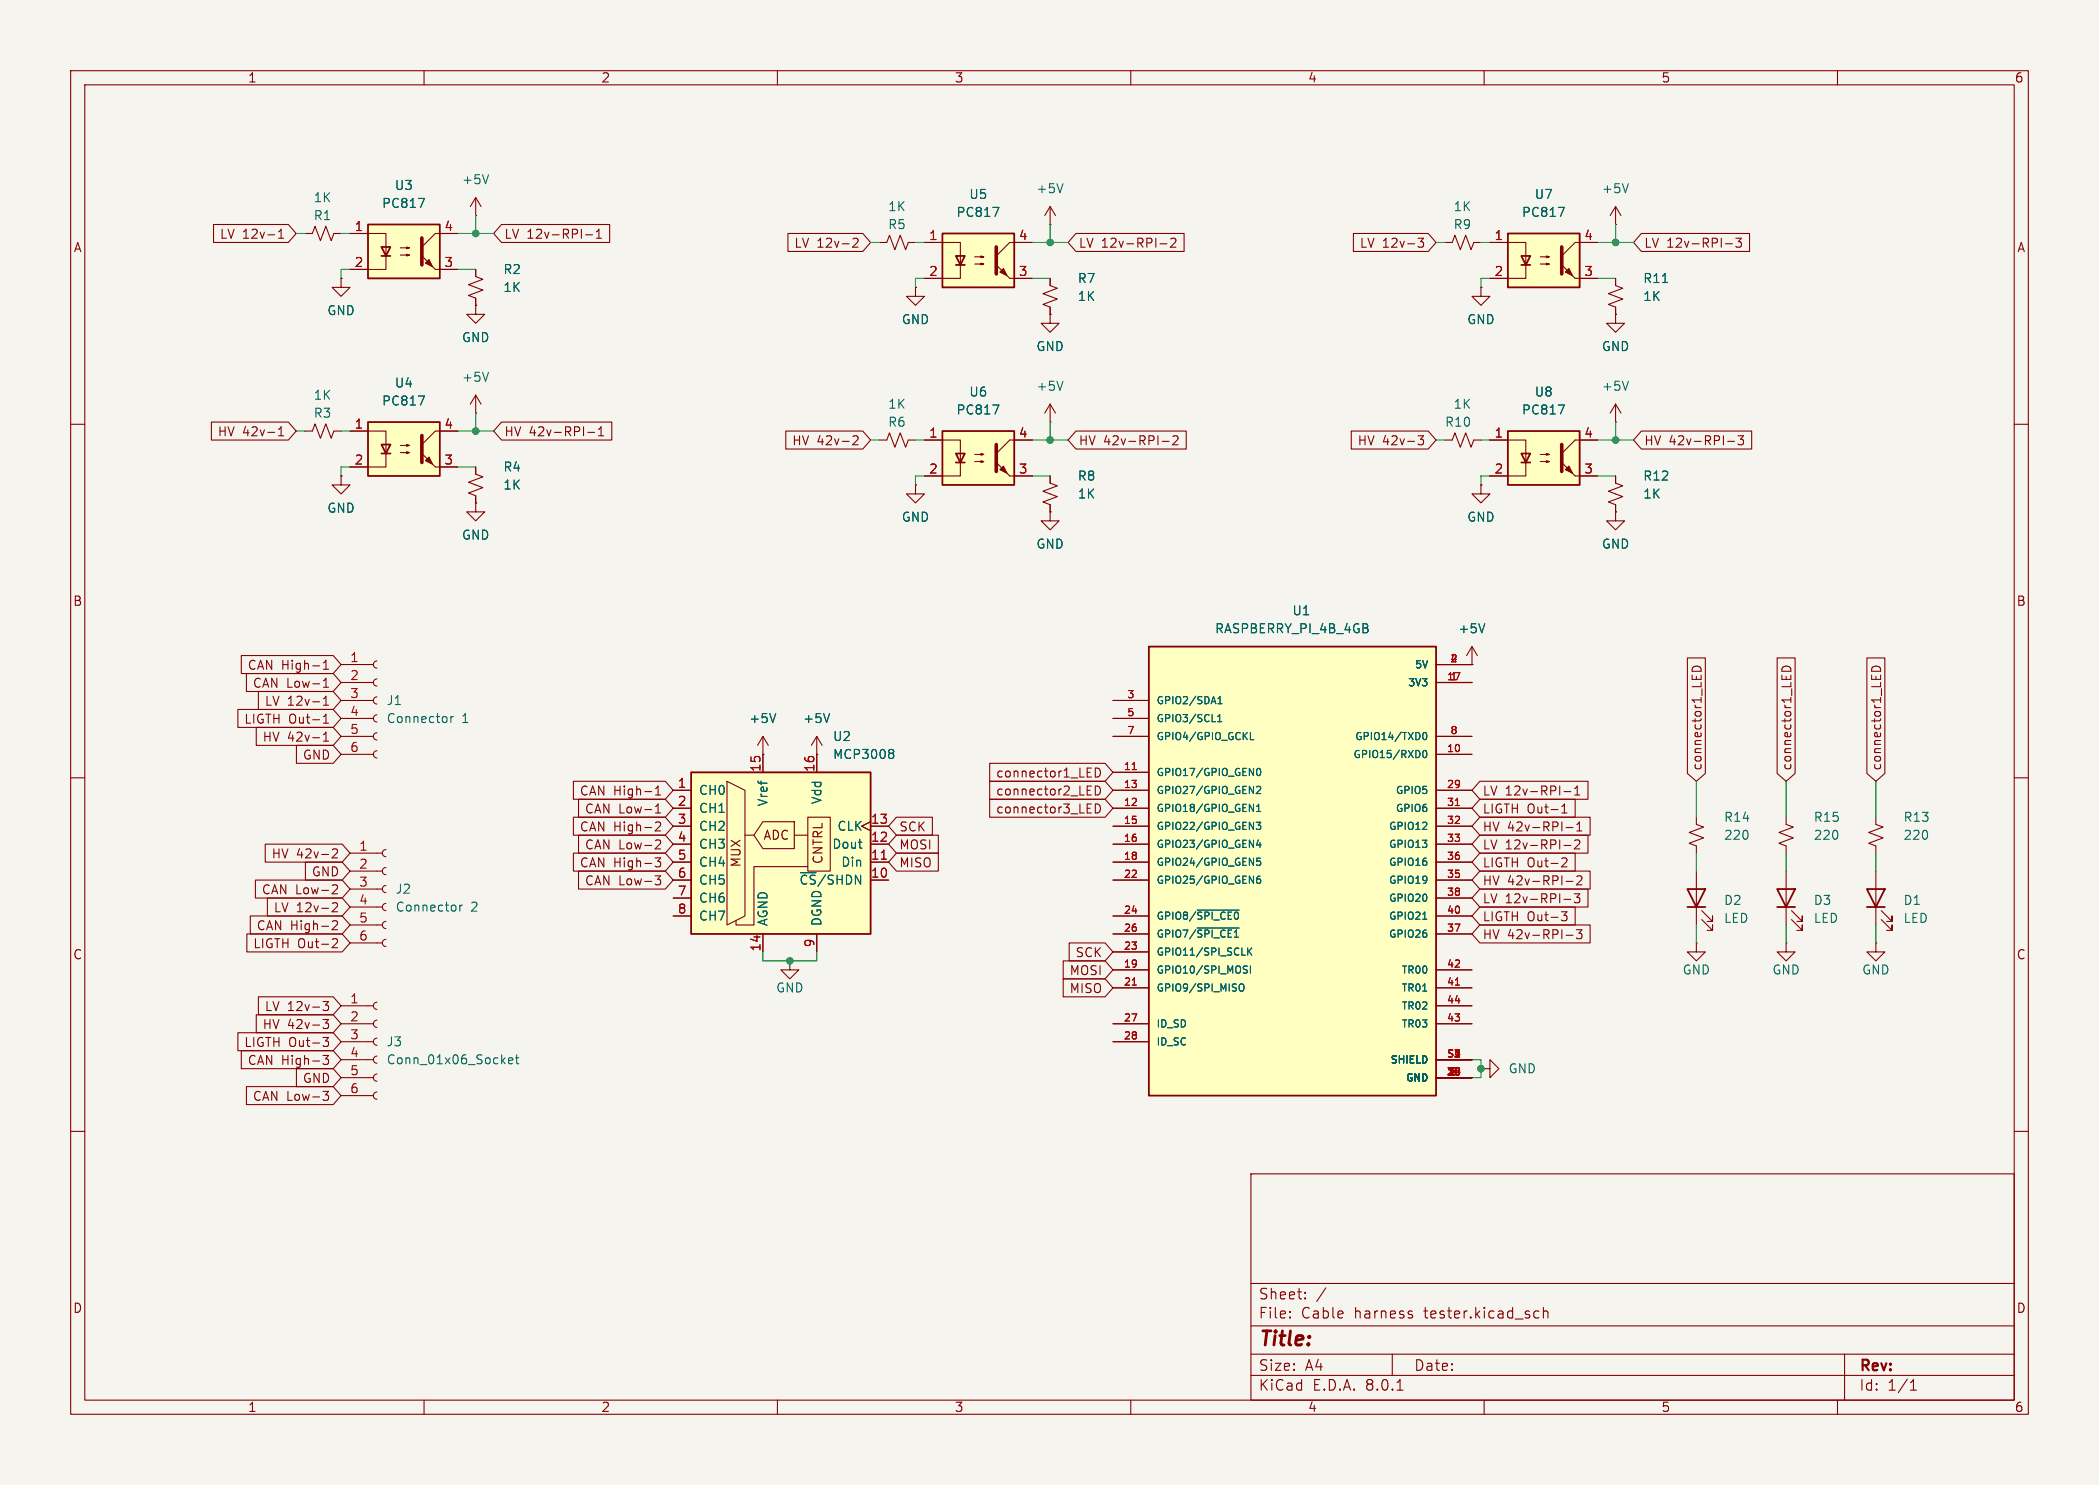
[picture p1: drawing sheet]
<svg xmlns="http://www.w3.org/2000/svg" width="297mm" height="210mm" viewBox="0 0 297 210" stroke-linecap="round" stroke-linejoin="round" font-family="sans-serif">
<path d="M0 0h297v210h-297z" fill="#f5f4ef" stroke="#f5f4ef" stroke-width=".14"/>
<g fill="none" stroke="#840000" stroke-width=".15">
<path d="M10 10h277v190h-277zM12 12h273v186h-273zM60 10v2M110 10v2M160 10v2M210 10v2M260 10v2M148.6 31.8h.1M148.6 29.2l-.8 1.3M148.6 29.2v2.6M148.6 29.2l.8 1.3M10 60h2"/>
<path d="M285 60h2M148.6 72.4v1.3h1.3l-1.3 1.2-1.3-1.2h1.3M148.6 72.4h.1M10 110h2M265.4 115.6v1l1 .4-2 .7 2 .8-2 .8 1 .3v1.1M285 110h2M10 160h2M285 160h2M177 166h108v32h-108zM60 198v2M110 198v2M160 198v2"/>
<path d="M177 194.5h108M177 191.5h108M177 187.5h108M177 181.5h108M182.5 186.3h.1l-.1 .1M182.5 186.3v.1M182.5 185.5v.1M182.5 185.5h.1l-.1 .1M184.7 183.6v.1M184.7 183.6h-.1l.1 .1M184.7 182.8v.1M184.7 182.8h-.1l.1 .1"/>
<path d="M187.6 182.1l-1.3 2M197 191.5v3M197.7 196.6h.8M199.7 185.9l.2 .2-.1 .2-.1 .1M199.7 185.4l.1 .1M210 198v2M217.3 185.4l.4 .1M217.7 186.3l-.4 .1M218.4 185.5a.37 .37 0 0 1 .6 .1v.8M218.4 184.9v1.5M260 198v2M261 191.5v6.5"/>
<path d="M270.3 196.6h.9M270.3 195.5l.4-.4v1.5"/>
</g>
<path d="M150.4 26l-.4 1.2" fill="none" stroke="#006464" stroke-width=".15"/>
<path d="M162.6 91.4h40.6v63.5h-40.6z" fill="#ffffc2"/>
<path d="M162.6 91.4h40.6v63.5h-40.6z" fill="none" stroke="#840000" stroke-width=".25"/>
<g fill="none" stroke="#840000" stroke-width=".15">
<path d="M43.2 33h1l.4-1 .7 2 .8-2 .8 2 .3-1h1.1M48.3 39.4v1.2h1.2l-1.2 1.3-1.3-1.3h1.3M48.3 39.4h.1M67.3 38.1v1l1 .4-2 .8 2 .7-2 .8 1 .4v1M157.5 99.1h5.1M203.2 96.5h5.1M203.2 94h5.1M208.3 94h.1M208.3 91.4l-.8 1.3M208.3 91.4v2.6M208.3 91.4l.7 1.3M157.5 109.2h5.1"/>
<path d="M157.5 114.3h5.1M157.5 111.8h5.1M157.5 116.8h5.1M157.5 119.4h5.1M157.5 101.6h5.1M157.5 104.1h5.1M203.2 106.7h5.1M203.2 114.3h5.1M203.2 111.8h5.1M203.2 116.8h5.1M203.2 119.4h5.1M203.2 104.1h5.1"/>
<path d="M240 115.6v1l1 .4-2 .7 2 .8-2 .8 1 .3v1.1M252.7 115.6v1l1 .4-2 .7 2 .8-2 .8 1 .3v1.1M49.5 133.4h4.6M49.5 130.8h4.6M49.5 128.3h4.6M49.5 125.7h4.6M49.5 123.2h4.6M49.5 120.7h4.6M54.6 132.8a.51 .51 0 0 0-.5 .6 .51 .51 0 0 0 .5 .5M54.6 130.3a.51 .51 0 0 0-.5 .5 .51 .51 0 0 0 .5 .5M54.6 127.8a.51 .51 0 0 0-.5 .5 .51 .51 0 0 0 .5 .5M54.6 125.2a.51 .51 0 0 0-.5 .5 .51 .51 0 0 0 .5 .5"/>
<path d="M54.6 122.7a.51 .51 0 0 0-.5 .5 .51 .51 0 0 0 .5 .5M54.6 120.1a.51 .51 0 0 0-.5 .6 .51 .51 0 0 0 .5 .5M157.5 121.9h5.1M157.5 137.2h5.1M157.5 139.7h5.1M157.5 124.5h5.1M157.5 134.6h5.1M157.5 129.5h5.1M157.5 132.1h5.1M203.2 121.9h5.1M203.2 137.2h5.1M203.2 139.7h5.1"/>
<path d="M203.2 124.5h5.1M203.2 129.5h5.1M203.2 132.1h5.1M203.2 127h5.1M48.3 152.4h4.5M48.3 144.8h4.5M48.3 147.3h4.5M48.3 142.2h4.5M48.3 149.9h4.5M48.3 154.9h4.5M53.3 154.4a.51 .51 0 0 0-.5 .5 .51 .51 0 0 0 .5 .5M53.3 151.9a.51 .51 0 0 0-.5 .5 .51 .51 0 0 0 .5 .5"/>
<path d="M53.3 149.4a.51 .51 0 0 0-.5 .5 .51 .51 0 0 0 .5 .5M53.3 146.8a.51 .51 0 0 0-.5 .5 .51 .51 0 0 0 .5 .5M53.3 144.3a.51 .51 0 0 0-.5 .5 .51 .51 0 0 0 .5 .5M53.3 141.7a.51 .51 0 0 0-.5 .5 .51 .51 0 0 0 .5 .5M157.5 144.8h5.1M157.5 147.3h5.1M203.2 152.4h5.1M203.2 144.8h5.1M203.2 142.2h5.1M203.2 149.9h5.1"/>
</g>
<g fill="none" stroke="#006464" stroke-width=".15">
<path d="M172.3 99.5h.6M172.3 98.8l.3-.3v1M210.1 88.2l-.4 1.3M172.3 102.1h.6M172.3 101.3l.3-.3v1.1M176.9 104.6h.5M177.8 116.3h.6l-.4 .4 .3 .1v.4l-.1 .1-.4-.1M177.8 111.3l.4-.1 .2 .3-.6 .7h.6M177.8 114.8h.6M177.8 114l.3-.3v1.1M177.9 108.8l.1-.1a.54 .54 0 0 1 .4 .5 .54 .54 0 0 1-.4 .5l-.1-.1-.1-.3zM178 118.8l-.2 .7h.6"/>
<path d="M178.3 119.2v.6M201.5 106.2l.1-.1a.54 .54 0 0 1 .3 .5 .54 .54 0 0 1-.3 .5 .68 .68 0 0 1-.1-.9zM201.5 103.6h.1a.54 .54 0 0 1 .3 .5 .54 .54 0 0 1-.3 .5 .68 .68 0 0 1-.1-1zM65.1 128v.8M65.4 128l-.2 .1-.1 .1M169.4 128.7h5.9M169.4 131.2h5.9M175.4 139.3l.2-.2a.34 .34 0 0 1 .4 .4v.3a.34 .34 0 0 1-.2 .4 .34 .34 0 0 1-.4-.2M176.1 137.1l.3 .1 .1 .2-.2 .2h-.2M176.1 136.6l.4 .1M176.5 134.1v1M176.7 134.5l.4 .6"/>
<path d="M176.9 136.6v1M177.1 134.1l-.6 .5M178.3 123.9l-.3 .1a.68 .68 0 0 0 0 .9l.3-.1 .1-.3-.2-.2h-.3l-.1 .2M178.3 121.4h-.4l-.1 .4h.1h.4l.1 .1-.1 .4-.1 .1-.4-.1M201.3 130h.6M72 150l.6-.1-.1-.2-.4-.1-.1 .2v.6h.5M72.9 149.6h.5M73.1 149.2v1.1l.1 .1h.2M201.3 140.2h.6"/>
</g>
<path d="M160.2 108.8h.6M205.9 113.9h.6M160.2 139.3h.6M205.9 139.3h.6" fill="none" stroke="#a90000" stroke-width=".15"/>
<path d="M97.8 109.2h25.4v22.9h-25.4z" fill="#ffffc2"/>
<g fill="none" stroke="#840000" stroke-width=".15">
<path d="M67.3 30.5h.1M67.3 27.9l-.8 1.3M67.3 27.9v2.6M67.3 27.9l.8 1.3M209.5 68.6v1.3h1.3l-1.3 1.2-1.2-1.2h1.2M209.5 68.6h.1M228.6 67.3v1l1 .4-2 .8 2 .7-2 .8 1 .4v1M228.6 72.4v1.3h1.3l-1.3 1.2-1.3-1.2h1.3M228.6 72.4h.1M48.3 99.1h4.5M48.3 96.5h4.5M48.3 94h4.5"/>
<path d="M53.3 98.6a.51 .51 0 0 0-.5 .5 .51 .51 0 0 0 .5 .5M53.3 96a.51 .51 0 0 0-.5 .5 .51 .51 0 0 0 .5 .5M53.3 93.5a.51 .51 0 0 0-.5 .5 .51 .51 0 0 0 .5 .5M48.3 106.7h4.5M48.3 104.1h4.5M48.3 101.6h4.5M53.3 106.2a.51 .51 0 0 0-.5 .5 .51 .51 0 0 0 .5 .5M53.3 103.6a.51 .51 0 0 0-.5 .5 .51 .51 0 0 0 .5 .5M53.3 101.1a.51 .51 0 0 0-.5 .5 .51 .51 0 0 0 .5 .5M95.2 111.8h2.6M95.2 119.4h2.6M95.2 116.8h2.6"/>
<path d="M95.2 114.3h2.6M102.9 110.5l2.5 1.3v17.7l-2.5 1.3zM105.4 118.1h1.3M107.9 116.2h4.5v3.8h-4.5l-1.2-1.9zM107.9 106.7h.1M107.9 104.1v5.1M107.9 104.1l-.7 1.3M107.9 104.1l.8 1.3M112.4 118.1h1.9M114.3 115.6h3.2v7.6h-3.2zM115.6 106.7v2.5M123.2 116.2l-1.3 .6 1.3 .7"/>
<path d="M123.2 119.4h2.5M123.2 116.8h2.5M95.2 124.5h2.6M95.2 121.9h2.6M95.2 127h2.6M95.2 129.5h2.6M107.9 132.1v2.5M111.8 135.9v1.3h1.2l-1.2 1.2-1.3-1.2h1.3M111.8 135.9h.1M114.3 122.6h-7.6v8.2h-2.6v-.6M115.6 132.1v2.5M123.2 124.5h2.5"/>
<path d="M123.2 121.9h2.5"/>
</g>
<path d="M97.8 109.2h25.4v22.9h-25.4z" fill="none" stroke="#840000" stroke-width=".25"/>
<path d="M124.7 121.5h.7" fill="none" stroke="#a90000" stroke-width=".15"/>
<path d="M69.1 24.7l-.4 1.3M63.8 101.3v.9M64.2 101.3l-.3 .1-.1 .2M109.8 100.9l-.5 1.3M126 106h.2l.3 .2-.3 .3M126 106.5h.2M126.2 106.5l.3 .3v.2l-.2 .2-.3 .1" fill="none" stroke="#006464" stroke-width=".15"/>
<path d="M213.4 61h10.1v7.6h-10.1z" fill="#ffffc2"/>
<path d="M213.4 61h10.1v7.6h-10.1zM215.3 64.1h1.2l-.6 1.3zM215.3 65.4h1.2M264.2 125.7h2.5l-1.3 2.6zM264.2 128.3h2.5" fill="none" stroke="#840000" stroke-width=".25"/>
<path d="M210.8 62.2h5.1v5.1h-5.1M217.9 65.3h1.3l-.4 .1v-.2l.4 .1M217.9 64.3h1.3l-.4 .1v-.3l.4 .2M222.9 67.3h3.2M226.1 62.2h-3.2l-1.9 1.9M265.4 123.2v7.6M266.2 130l1.5 1.6v-.8v.8h-.7M266.2 128.8l1.5 1.5v-.8v.8h-.7" fill="none" stroke="#840000" stroke-width=".15"/>
<g fill="#840000" stroke="#840000" stroke-width=".15">
<path d="M221 65.4l1.9 1.9z"/>
<path d="M221.5 66.4l.5-.5 .5 1z"/>
</g>
<path d="M221 62.9v3.8" fill="none" stroke="#840000" stroke-width=".51"/>
<path d="M220.5 57.3h.8l-.5 1.2" fill="none" stroke="#006464" stroke-width=".15"/>
<path d="M213.4 33h10.1v7.6h-10.1z" fill="#ffffc2"/>
<path d="M213.4 33h10.1v7.6h-10.1zM215.3 36.2h1.2l-.6 1.3zM215.3 37.5h1.2M238.8 125.7h2.5l-1.3 2.6zM238.8 128.3h2.5M251.5 125.7h2.5l-1.3 2.6zM251.5 128.3h2.5" fill="none" stroke="#840000" stroke-width=".25"/>
<g fill="none" stroke="#840000" stroke-width=".15">
<path d="M210.8 34.3h5.1v5.1h-5.1M217.9 37.3h1.3l-.4 .2v-.3l.4 .1M217.9 36.3h1.3l-.4 .1v-.2l.4 .1M222.9 39.4h3.2M226.1 34.3h-3.2l-1.9 1.9M240 123.2v7.6M240.8 130l1.5 1.6v-.8v.8h-.7M240.8 128.8l1.5 1.5v-.8v.8h-.7M252.7 123.2v7.6M253.5 130l1.5 1.6v-.8v.8h-.7M253.5 128.8l1.5 1.5v-.8v.8h-.7M265.4 133.4v1.2h1.3l-1.3 1.3-1.2-1.3h1.2"/>
<path d="M265.4 133.4h.1"/>
</g>
<g fill="#840000" stroke="#840000" stroke-width=".15">
<path d="M221 37.5l1.9 1.9z"/>
<path d="M221.5 38.5l.5-.5 .5 1z"/>
</g>
<path d="M221 34.9v3.8" fill="none" stroke="#840000" stroke-width=".51"/>
<path d="M220.5 29.3h.8l-.5 1.3" fill="none" stroke="#006464" stroke-width=".15"/>
<path d="M52.1 31.8h10.1v7.6h-10.1z" fill="#ffffc2"/>
<path d="M52.1 31.8h10.1v7.6h-10.1zM54 34.9h1.2l-.6 1.3zM54 36.2h1.2" fill="none" stroke="#840000" stroke-width=".25"/>
<g fill="none" stroke="#840000" stroke-width=".15">
<path d="M49.5 33h5.1v5.1h-5.1M56.6 36.1h1.3l-.4 .1v-.3l.4 .2M56.6 35.1h1.3l-.4 .1v-.3l.4 .2M61.6 38.1h3.2M64.8 33h-3.2l-1.9 1.9M124.5 34.3h1l.4-1 .7 2 .8-2 .7 2 .4-1h1M204.5 34.3h1l.4-1 .7 2 .8-2 .8 2 .3-1h1M228.6 39.4v1l1 .4-2 .7 2 .8-2 .8 1 .3v1.1M228.6 31.8h.1M228.6 29.2v2.6M228.6 29.2l-.8 1.3M228.6 29.2l.8 1.3"/>
<path d="M209.5 40.6v1.3h1.3l-1.3 1.3-1.2-1.3h1.2M209.5 40.6h.1M228.6 44.5v1.2h1.3l-1.3 1.3-1.3-1.3h1.3M228.6 44.5h.1M228.6 59.7h.1M228.6 57.2l-.8 1.2M228.6 57.2v2.5M228.6 57.2l.8 1.2M129.5 68.6v1.3h1.3l-1.3 1.2-1.2-1.2h1.2M129.5 68.6h.1M204.5 62.2h1l.4-1 .7 2 .8-2 .8 2 .3-1h1M240 133.4v1.2h1.3l-1.3 1.3-1.2-1.3h1.2"/>
<path d="M240 133.4h.1M252.7 133.4v1.2h1.3l-1.3 1.3-1.2-1.3h1.2M252.7 133.4h.1"/>
</g>
<g fill="#840000" stroke="#840000" stroke-width=".15">
<path d="M59.7 36.2l1.9 1.9z"/>
<path d="M60.2 37.2l.5-.5 .5 1z"/>
</g>
<path d="M59.7 33.7v3.8" fill="none" stroke="#840000" stroke-width=".51"/>
<path d="M59.2 28.1h.9l-.6 1.2M230.4 26l-.4 1.2M235.2 39.9h.8M230.4 53.9l-.4 1.3" fill="none" stroke="#006464" stroke-width=".15"/>
<path d="M133.3 33h10.2v7.6h-10.2z" fill="#ffffc2"/>
<path d="M133.3 33h10.2v7.6h-10.2zM135.3 36.2h1.2l-.6 1.3zM135.3 37.5h1.2" fill="none" stroke="#840000" stroke-width=".25"/>
<g fill="none" stroke="#840000" stroke-width=".15">
<path d="M130.8 34.3h5.1v5.1h-5.1M137.9 37.3h1.3l-.4 .2v-.3l.4 .1M137.9 36.3h1.3l-.4 .1v-.2l.4 .1M142.9 39.4h3.1M146 34.3h-3.1l-1.9 1.9M148.6 39.4v1l1 .4-2 .7 2 .8-2 .8 1 .3v1.1M129.5 40.6v1.3h1.3l-1.3 1.3-1.2-1.3h1.2M129.5 40.6h.1M148.6 59.7h.1M148.6 44.5v1.2h1.3l-1.3 1.3-1.3-1.3h1.3M148.6 44.5h.1M148.6 57.2l-.8 1.2"/>
<path d="M148.6 57.2v2.5M148.6 57.2l.8 1.2M43.2 61h1l.4-1.1 .7 2.1 .8-2.1 .8 2.1 .3-1h1.1M48.3 67.3v1.3h1.2l-1.2 1.3-1.3-1.3h1.3M48.3 67.3h.1M148.6 67.3v1l1 .4-2 .8 2 .7-2 .8 1 .4v1M209.5 151.1h1.3v-1.2l1.3 1.2-1.3 1.3v-1.3M209.5 151.1h.1"/>
</g>
<g fill="#840000" stroke="#840000" stroke-width=".15">
<path d="M141 37.5l1.9 1.9z"/>
<path d="M141.5 38.5l.5-.5 .5 1z"/>
</g>
<path d="M141 34.9v3.8" fill="none" stroke="#840000" stroke-width=".51"/>
<path d="M140.5 29.3h.8l-.5 1.3M150.4 53.9l-.4 1.3" fill="none" stroke="#006464" stroke-width=".15"/>
<path d="M133.3 61h10.2v7.6h-10.2z" fill="#ffffc2"/>
<path d="M133.3 61h10.2v7.6h-10.2zM135.3 64.1h1.2l-.6 1.3zM135.3 65.4h1.2" fill="none" stroke="#840000" stroke-width=".25"/>
<path d="M67.3 71.1v1.3h1.3l-1.3 1.3-1.3-1.3h1.3M67.3 71.1h.1M124.5 62.2h1l.4-1 .7 2 .8-2 .7 2 .4-1h1M130.8 62.2h5.1v5.1h-5.1M137.9 65.3h1.3l-.4 .1v-.2l.4 .1M137.9 64.3h1.3l-.4 .1v-.3l.4 .2M142.9 67.3h3.1M146 62.2h-3.1l-1.9 1.9" fill="none" stroke="#840000" stroke-width=".15"/>
<g fill="#840000" stroke="#840000" stroke-width=".15">
<path d="M141 65.4l1.9 1.9z"/>
<path d="M141.5 66.4l.5-.5 .5 1z"/>
</g>
<path d="M141 62.9v3.8" fill="none" stroke="#840000" stroke-width=".51"/>
<path d="M140.5 57.3h.8l-.5 1.2" fill="none" stroke="#006464" stroke-width=".15"/>
<path d="M52.1 59.7h10.1v7.6h-10.1z" fill="#ffffc2"/>
<path d="M52.1 59.7h10.1v7.6h-10.1zM54 62.9h1.2l-.6 1.2zM54 64.1h1.2" fill="none" stroke="#840000" stroke-width=".25"/>
<g fill="none" stroke="#840000" stroke-width=".15">
<path d="M30.2 31.7h10.6l1.1 1.3-1.1 1.3h-10.6zM39.4 32.8l.4-.4v1.3M39.4 33.7h.7M48.3 39.4h.1M49.5 33h2.6M49.5 38.1h2.6M62.2 33h2.6M62.2 38.1h2.6M67.3 38.1v1M71 31.7h15.3v2.6h-15.3l-1.2-1.3zM82.9 33.2h.9M84.4 33.7h.7"/>
<path d="M84.4 32.8l.3-.4v1.3M111.5 33h10.6l1.1 1.3-1.1 1.3h-10.6zM120.7 33.8l.2-.1h.3l.2 .1v.3v.1l-.8 .8h.8M130.8 34.3h2.5M130.8 39.4h2.5M143.5 34.3h2.5M143.5 39.4h2.5M148.6 39.4v1M152.2 33h15.3v2.6h-15.3l-1.1-1.3zM164.1 34.5h1M165.7 33.8l.1-.1h.3l.2 .1 .1 .3-.1 .1-.7 .8h.8M191.5 33h10.6l1.1 1.3-1.1 1.3h-10.6z"/>
<path d="M200.6 33.7h.8l-.4 .5 .4 .1v.5l-.2 .2h-.4l-.2-.2M210.8 34.3h2.6M210.8 39.4h2.6M223.5 34.3h2.6M223.5 39.4h2.6M228.6 39.4v1M232.3 33h15.3v2.6h-15.3l-1.2-1.3zM244.2 34.5h.9M245.6 33.7h.8l-.4 .5 .3 .1v.5l-.1 .2h-.4l-.2-.2M29.9 59.7h10.9l1.1 1.3-1.1 1.2h-10.9zM67.3 58.4h.1M67.3 43.2v1.3h1.3l-1.3 1.2-1.3-1.2h1.3"/>
<path d="M67.3 43.2h.1M67.3 42.2v1M67.3 55.9v2.5M67.3 55.9l-.8 1.3M67.3 55.9l.8 1.3M71 59.7h15.6v2.5h-15.6l-1.2-1.2zM129.5 40.6h.1M148.6 44.5h.1M148.6 43.4v1.1M209.5 40.6h.1M228.6 44.5h.1M228.6 43.4v1.1"/>
<path d="M39.4 61.6h.7M39.4 60.7l.4-.3v1.2M48.3 67.3h.1M49.5 61h5.1v5h-5.1M56.6 64h1.3l-.4 .1v-.2l.4 .1M56.6 63h1.3l-.4 .1v-.2l.4 .1M61.6 66h3.2M64.8 61h-3.2l-1.9 1.9M67.3 66v1.1l1 .3-2 .8 2 .8-2 .7 1 .4v1M67.3 71.1h.1M83.2 61.1h.9M84.7 61.6h.7"/>
<path d="M84.7 60.7l.3-.3v1.2M111.2 61h10.9l1.1 1.2-1.1 1.3h-10.9zM120.7 61.8l.2-.2h.3l.2 .2v.2v.2l-.8 .7h.8M129.5 68.6h.1M130.8 62.2h2.5M130.8 67.3h2.5M143.5 62.2h2.5M143.5 67.3h2.5M148.6 72.4h.1M148.6 67.3v1M148.6 71.4v1M152.2 61h15.6v2.5h-15.6l-1.1-1.3z"/>
<path d="M164.5 62.4h.9M166 61.8l.1-.2h.3l.2 .2 .1 .2-.1 .2-.7 .7h.8M191.2 61h10.9l1.1 1.2-1.1 1.3h-10.9zM200.6 61.6h.8l-.4 .5 .4 .1v.6l-.2 .1h-.4l-.2-.1M209.5 68.6h.1M210.8 62.2h2.6M210.8 67.3h2.6M223.5 62.2h2.6M223.5 67.3h2.6M228.6 72.4h.1M228.6 67.3v1M228.6 71.4v1"/>
<path d="M232.3 61h15.6v2.5h-15.6l-1.2-1.3zM244.5 62.4h.9M245.9 61.6h.8l-.4 .5 .3 .1v.6l-.1 .1h-.4l-.2-.1M34.1 92.7h13l1.2 1.3-1.2 1.3h-13zM34.9 95.2h12.2l1.2 1.3-1.2 1.3h-12.2zM36.6 97.8h10.5l1.2 1.3-1.2 1.2h-10.5zM45.8 93.7l.3-.3v1.3M45.8 96.3l.3-.4v1.3M45.8 98.8l.3-.3v1.2M45.8 97.2h.7M45.8 99.7h.7M45.8 94.7h.7"/>
<path d="M157.5 99.1h5.1M203.2 96.5h5.1M203.2 94h5.1M208.3 94h.1M238.8 93h2.5v16.4l-1.3 1.1-1.2-1.1zM239.5 94.4a.68 .68 0 0 1 .8-.2 .68 .68 0 0 1 .4 .7h-1.3zM251.5 93h2.5v16.4l-1.3 1.1-1.2-1.1zM252.2 94.4a.68 .68 0 0 1 .8-.2 .68 .68 0 0 1 .4 .7h-1.3zM264.2 93h2.5v16.4l-1.3 1.1-1.2-1.1zM265 94.3a.66 .66 0 0 1 .8-.1 .66 .66 0 0 1 .3 .7h-1.3v-.3zM33.7 100.3h13.4l1.2 1.3-1.2 1.3h-13.4zM36.3 102.9h10.8l1.2 1.2-1.2 1.3h-10.8z"/>
<path d="M37.5 119.4h10.9l1.1 1.3-1.1 1.2h-10.9zM41.9 105.4h5.2l1.2 1.3-1.2 1.3h-5.2zM45.8 102.3h.7M45.8 101.4l.3-.4v1.3M45.8 103.9l.3-.4v1.3M45.8 104.8h.7M81.1 110.5h13l1.1 1.3-1.1 1.2h-13zM81.1 115.6h13l1.1 1.2-1.1 1.3h-13zM81.9 118.1h12.2l1.1 1.3-1.1 1.3h-12.2zM81.9 113h12.2l1.1 1.3-1.1 1.3h-12.2zM92.8 116.4l.1-.2h.3l.2 .2 .1 .2-.1 .2-.7 .7h.8M92.8 115h.7"/>
<path d="M92.8 112.4h.7M92.8 111.5l.3-.3v1.2M92.8 114.1l.3-.4v1.3M92.8 118.8h.4l.2 .1 .1 .2-.1 .2-.7 .8h.8M95.2 114.3h2.6M95.2 111.8h2.6M95.2 116.8h2.6M95.2 119.4h2.6M107.9 106.7h.1M107.9 106.7v2.5M115.6 106.7h.1M115.6 104.1l-.8 1.3"/>
<path d="M115.6 104.1v5.1M115.6 104.1l.7 1.3M123.2 116.2l-1.3 .6 1.3 .7M123.2 116.8h2.5M123.2 119.4h2.5M126.8 115.6h5.1v2.5h-5.1l-1.1-1.3zM126.8 118.1h6v2.6h-6l-1.1-1.3zM140 113h16.4l1.1 1.3-1.1 1.3h-16.4zM140 110.5h16.4l1.1 1.3-1.1 1.2h-16.4zM140 107.9h16.4l1.1 1.3-1.1 1.3h-16.4zM155 113.7a.64 .64 0 0 1 .7 .6 .64 .64 0 0 1-.7 .7zM155 111.2a.64 .64 0 0 1 .7 .6 .64 .64 0 0 1-.7 .6z"/>
<path d="M155 108.6a.64 .64 0 0 1 .7 .7 .64 .64 0 0 1-.7 .6zM157.5 109.2h5.1M157.5 114.3h5.1M157.5 111.8h5.1M157.5 116.8h5.1M157.5 119.4h5.1M157.5 101.6h5.1M157.5 104.1h5.1M203.2 106.7h5.1M203.2 114.3h5.1M203.2 111.8h5.1M203.2 116.8h5.1"/>
<path d="M203.2 119.4h5.1M203.2 104.1h5.1M209.4 118.1h15.3v2.6h-15.3l-1.1-1.3zM209.4 115.6h15.6v2.5h-15.6l-1.1-1.3zM209.4 113h13.5v2.6h-13.5l-1.1-1.3zM209.4 110.5h15.3v2.5h-15.3l-1.1-1.2zM221 115h.7M221 114.1l.4-.4v1.3M221.3 119.6h1M221.3 111.9h1M221.6 117h1M222.8 118.9l.2-.1h.3l.2 .1v.2v.2l-.7 .8h.7"/>
<path d="M222.8 112.4h.7M222.8 111.5l.4-.3v1.2M223.1 117.5h.7M223.1 116.6l.4-.4v1.3M34.9 132.1h13.5l1.1 1.3-1.1 1.2h-13.5zM35.4 129.5h13l1.1 1.3-1.1 1.3h-13zM36.1 124.5h12.3l1.1 1.2-1.1 1.3h-12.3zM37.8 127h10.6l1.1 1.3-1.1 1.2h-10.6zM43.2 121.9h5.2l1.1 1.3-1.1 1.3h-5.2zM47 120.2l.2-.1h.3l.2 .1 .1 .2-.1 .2-.7 .7h.8M47 127.8l.2-.1h.3l.2 .1 .1 .2-.1 .2-.7 .7h.8M47 130.3l.2-.1h.3l.2 .1 .1 .3-.1 .2-.7 .7h.8"/>
<path d="M47 132.9l.2-.1h.3l.2 .1 .1 .2-.1 .2-.7 .7h.8M47.1 125.2l.4-.1 .2 .2 .1 .2-.1 .2-.7 .7h.8M81.1 120.6h13l1.1 1.3-1.1 1.3h-13zM81.9 123.2h12.2l1.1 1.3-1.1 1.2h-12.2zM92.7 121.3h.8l-.4 .5 .3 .1v.6l-.2 .1h-.3l-.2-.1M92.7 123.9h.8l-.4 .4 .3 .2 .1 .4-.3 .2h-.3M95.2 121.9h2.6M95.2 124.5h2.6M95.2 129.5h2.6M95.2 127h2.6M107.9 132.1v2.5M115.6 132.1v2.5"/>
<path d="M123.2 121.9h2.5M123.2 124.5h2.5M126.8 120.6h6v2.6h-6l-1.1-1.3zM150.4 138.4h6l1.1 1.3-1.1 1.3h-6zM150.4 135.9h6l1.1 1.3-1.1 1.2h-6zM151.3 133.3h5.1l1.1 1.3-1.1 1.3h-5.1zM157.5 121.9h5.1M157.5 137.2h5.1M157.5 139.7h5.1M157.5 124.5h5.1M157.5 134.6h5.1M157.5 129.5h5.1"/>
<path d="M157.5 132.1h5.1M203.2 121.9h5.1M203.2 137.2h5.1M203.2 139.7h5.1M203.2 124.5h5.1M203.2 129.5h5.1M203.2 132.1h5.1M203.2 127h5.1M209.4 120.6h13.5v2.6h-13.5l-1.1-1.3zM209.4 123.2h15.6v2.5h-15.6l-1.1-1.2zM209.4 125.7h15.3v2.6h-15.3l-1.1-1.3zM209.4 128.3h13.5v2.5h-13.5l-1.1-1.3z"/>
<path d="M209.4 130.8h15.6v2.6h-15.6l-1.1-1.3zM220.9 128.9h.8l-.4 .5 .4 .1v.6l-.2 .1-.5-.1M221 121.4l.2-.1h.3l.2 .1v.3v.2l-.8 .7h.8M221.3 127.2h1M221.6 124.6h1M221.6 132.3h1M222.8 126.4h.7l-.4 .5 .4 .1v.5l-.2 .2h-.4l-.1-.2M223.1 131.5h.7l-.4 .5 .4 .1v.5l-.2 .2h-.4l-.1-.2M223.1 124l.2-.1h.3l.2 .1v.2v.2l-.7 .7h.7M33.7 146h13.4l1.2 1.3-1.2 1.3h-13.4zM34.1 148.6h13l1.2 1.3-1.2 1.2h-13zM34.9 153.7h12.2l1.2 1.2-1.2 1.3h-12.2z"/>
<path d="M36.3 143.5h10.8l1.2 1.3-1.2 1.3h-10.8zM36.6 141h10.5l1.2 1.2-1.2 1.3h-10.5zM41.9 151.1h5.2l1.2 1.3-1.2 1.3h-5.2zM45.7 141.6h.8l-.4 .5 .3 .1v.6l-.2 .1h-.3l-.2-.1M45.7 144.2h.8l-.4 .5 .3 .1v.5l-.2 .2h-.3l-.2-.2M45.7 146.7h.8l-.4 .5 .3 .1v.6l-.2 .1-.4-.1M45.7 149.3h.8l-.4 .4 .3 .2v.5l-.2 .1h-.3l-.2-.1M45.7 154.3h.8l-.4 .5 .3 .1 .1 .5-.3 .2h-.3M157.5 144.8h5.1M157.5 147.3h5.1M203.2 152.4h5.1M203.2 144.8h5.1"/>
<path d="M203.2 142.2h5.1M203.2 149.9h5.1"/>
</g>
<g fill="#840000" stroke="#840000" stroke-width=".15">
<path d="M59.7 64.1l1.9 1.9z"/>
<path d="M60.2 65.2l.5-.6 .5 1.1z"/>
</g>
<path d="M59.7 61.6v3.8" fill="none" stroke="#840000" stroke-width=".51"/>
<g fill="none" stroke="#006464" stroke-width=".15">
<path d="M59.2 28.1h.9l-.6 1.2M140.5 29.3h.8l-.5 1.3M220.5 29.3h.8l-.5 1.3M235.2 39.9h.8M59.2 56h.9l-.6 1.3M69.1 52.6l-.4 1.3M140.5 57.3h.8l-.5 1.2M220.5 57.3h.8l-.5 1.2M172.3 99.5h.6M172.3 98.8l.3-.3v1M210.1 88.2l-.4 1.3M109.8 100.9l-.5 1.3"/>
<path d="M117.4 100.9l-.4 1.3M126 106h.2l.3 .2-.3 .3M126 106.5h.2M126.2 106.5l.3 .3v.2l-.2 .2-.3 .1M172.3 102.1h.6M172.3 101.3l.3-.3v1.1M176.9 104.6h.5M177.8 116.3h.6l-.4 .4 .3 .1v.4l-.1 .1-.4-.1M177.8 111.3l.4-.1 .2 .3-.6 .7h.6M177.8 114.8h.6M177.8 114l.3-.3v1.1M177.9 108.8l.1-.1a.54 .54 0 0 1 .4 .5 .54 .54 0 0 1-.4 .5l-.1-.1-.1-.3z"/>
<path d="M178 118.8l-.2 .7h.6M178.3 119.2v.6M201.5 106.2l.1-.1a.54 .54 0 0 1 .3 .5 .54 .54 0 0 1-.3 .5 .68 .68 0 0 1-.1-.9zM201.5 103.6h.1a.54 .54 0 0 1 .3 .5 .54 .54 0 0 1-.3 .5 .68 .68 0 0 1-.1-1zM169.4 128.7h5.9M169.4 131.2h5.9M175.4 139.3l.2-.2a.34 .34 0 0 1 .4 .4v.3a.34 .34 0 0 1-.2 .4 .34 .34 0 0 1-.4-.2M176.1 137.1l.3 .1 .1 .2-.2 .2h-.2M176.1 136.6l.4 .1M176.5 134.1v1M176.7 134.5l.4 .6M176.9 136.6v1"/>
<path d="M177.1 134.1l-.6 .5M178.3 123.9l-.3 .1a.68 .68 0 0 0 0 .9l.3-.1 .1-.3-.2-.2h-.3l-.1 .2M178.3 121.4h-.4l-.1 .4h.1h.4l.1 .1-.1 .4-.1 .1-.4-.1M201.3 130h.6M201.3 140.2h.6"/>
</g>
<g fill="none" stroke="#009600" stroke-width=".15">
<path d="M41.9 33h1.3M48.3 33h1.2M49.5 38.1h-1.2v1.3M64.8 38.1h2.5M64.8 33h5M67.3 30.5v2.5M123.2 34.3h1.3M129.5 34.3h1.3M130.8 39.4h-1.3v1.2M146 39.4h2.6M146 34.3h5.1M148.6 31.8v2.5"/>
<path d="M203.2 34.3h1.3M209.5 34.3h1.3M210.8 39.4h-1.3v1.2M226.1 39.4h2.5M226.1 34.3h5M228.6 31.8v2.5M67.3 58.4v2.6M148.6 59.7v2.5M228.6 59.7v2.5M41.9 61h1.3M48.3 61h1.2M49.5 66h-1.2v1.3"/>
<path d="M64.8 66h2.5M64.8 61h5M123.2 62.2h1.3M129.5 62.2h1.3M130.8 67.3h-1.3v1.3M146 62.2h5.1M146 67.3h2.6M203.2 62.2h1.3M209.5 62.2h1.3M210.8 67.3h-1.3v1.3M226.1 62.2h5M226.1 67.3h2.5"/>
<path d="M240 110.5v5.1M252.7 110.5v5.1M265.4 110.5v5.1M107.9 134.6v1.3h7.7v-1.3M240 120.7v2.5M240 130.8v2.6M252.7 120.7v2.5M252.7 130.8v2.6M265.4 120.7v2.5M265.4 130.8v2.6M208.3 149.9h1.2v2.5h-1.2"/>
</g>
<path d="M160.2 108.8h.6M205.9 113.9h.6M124.7 121.5h.7M160.2 139.3h.6M205.9 139.3h.6" fill="none" stroke="#a90000" stroke-width=".15"/>
<g fill="#009600" stroke="#009600" stroke-width=".15">
<circle cx="209.5" cy="151.1" r=".46"/>
<circle cx="67.3" cy="33" r=".46"/>
<circle cx="67.3" cy="61" r=".46"/>
<circle cx="111.8" cy="135.9" r=".46"/>
<circle cx="228.6" cy="62.2" r=".46"/>
<circle cx="228.6" cy="34.3" r=".46"/>
<circle cx="148.6" cy="62.2" r=".46"/>
<circle cx="148.6" cy="34.3" r=".46"/>
</g>
<text font-size="2.8" fill="#840000" x="178" y="190.9">Title:</text>
<g font-size="2.1" fill="#840000">
<text x="178" y="184">Sheet:</text>
<text x="178" y="186.7">File:</text>
<text x="184.1" y="186.7">Cable</text>
<text x="191.7" y="186.7">harness</text>
<text x="201.7" y="186.7">tester.kicad_sch</text>
<text x="178" y="196.9">KiCad</text>
<text x="178" y="194.1">Size:</text>
<text x="184.7" y="194.1">A4</text>
<text x="185.7" y="196.9">E.D.A.</text>
<text x="193.3" y="196.9">8.0.1</text>
<text x="200" y="194.1">Date:</text>
<text x="263" y="194.3">Rev:</text>
<text x="263" y="196.9">Id:</text>
<text x="267.1" y="196.9">1/1</text>
</g>
<g font-size="1.8" fill="#840000">
<text x="35" y="11.9">1</text>
<text x="85" y="11.9">2</text>
<text x="135" y="11.9">3</text>
<text x="185" y="11.9">4</text>
<text x="235" y="11.9">5</text>
<text x="285" y="11.9">6</text>
<text x="10.3" y="35.9">A</text>
<text x="31" y="34">LV 12v-1</text>
<text x="71.3" y="34">LV 12v-RPI-1</text>
<text x="112.3" y="35.2">LV 12v-2</text>
<text x="152.6" y="35.2">LV 12v-RPI-2</text>
<text x="192.3" y="35.2">LV 12v-3</text>
<text x="232.6" y="35.2">LV 12v-RPI-3</text>
<text x="285.3" y="35.9">A</text>
<text x="30.7" y="61.9">HV 42v-1</text>
<text x="71.3" y="61.9">HV 42v-RPI-1</text>
<text x="112" y="63.2">HV 42v-2</text>
<text x="152.6" y="63.2">HV 42v-RPI-2</text>
<text x="192" y="63.2">HV 42v-3</text>
<text x="232.6" y="63.2">HV 42v-RPI-3</text>
<text x="10.3" y="85.9">B</text>
<text x="285.3" y="85.9">B</text>
<text x="35" y="94.9">CAN High-1</text>
<text x="35.7" y="97.5">CAN Low-1</text>
<text x="37.4" y="100">LV 12v-1</text>
<text x="34.5" y="102.6">LIGTH Out-1</text>
<text x="37.1" y="105.1">HV 42v-1</text>
<text x="42.8" y="107.6">GND</text>
<text x="81.9" y="112.7">CAN High-1</text>
<text x="140.9" y="112.7">connector2_LED</text>
<text x="140.9" y="110.2">connector1_LED</text>
<text x="209.7" y="112.7">LV 12v-RPI-1</text>
<text x="241" y="109.1" transform="rotate(-90 241 109.1)">connector1_LED</text>
<text x="253.7" y="109.1" transform="rotate(-90 253.7 109.1)">connector1_LED</text>
<text x="266.4" y="109.1" transform="rotate(-90 266.4 109.1)">connector1_LED</text>
<text x="81.9" y="117.8">CAN High-2</text>
<text x="82.7" y="115.3">CAN Low-1</text>
<text x="107.9" y="119">ADC</text>
<text x="127.2" y="117.8">SCK</text>
<text x="140.9" y="115.3">connector3_LED</text>
<text x="209.7" y="117.8">HV 42v-RPI-1</text>
<text x="209.7" y="115.3">LIGTH Out-1</text>
<text x="38.3" y="121.6">HV 42v-2</text>
<text x="44" y="124.1">GND</text>
<text x="81.9" y="122.9">CAN High-3</text>
<text x="82.7" y="120.3">CAN Low-2</text>
<text x="82.7" y="125.4">CAN Low-3</text>
<text x="105" y="122.8" transform="rotate(-90 105 122.8)">MUX</text>
<text x="116.6" y="122.3" transform="rotate(-90 116.6 122.3)">CNTRL</text>
<text x="127.2" y="122.9">MISO</text>
<text x="127.2" y="120.3">MOSI</text>
<text x="209.7" y="120.3">LV 12v-RPI-2</text>
<text x="209.7" y="122.9">LIGTH Out-2</text>
<text x="209.7" y="125.4">HV 42v-RPI-2</text>
<text x="36.2" y="131.8">CAN High-2</text>
<text x="37" y="126.7">CAN Low-2</text>
<text x="38.6" y="129.2">LV 12v-2</text>
<text x="209.7" y="128">LV 12v-RPI-3</text>
<text x="209.7" y="130.5">LIGTH Out-3</text>
<text x="10.3" y="135.9">C</text>
<text x="35.7" y="134.3">LIGTH Out-2</text>
<text x="152.1" y="135.6">SCK</text>
<text x="209.7" y="133">HV 42v-RPI-3</text>
<text x="285.3" y="135.9">C</text>
<text x="37.4" y="143.2">LV 12v-3</text>
<text x="151.3" y="140.7">MISO</text>
<text x="151.3" y="138.1">MOSI</text>
<text x="34.5" y="148.3">LIGTH Out-3</text>
<text x="37.1" y="145.7">HV 42v-3</text>
<text x="35" y="150.8">CAN High-3</text>
<text x="35.7" y="155.9">CAN Low-3</text>
<text x="42.8" y="153.4">GND</text>
<text x="10.3" y="185.9">D</text>
<text x="285.3" y="185.9">D</text>
<text x="35" y="199.9">1</text>
<text x="85" y="199.9">2</text>
<text x="135" y="199.9">3</text>
<text x="185" y="199.9">4</text>
<text x="235" y="199.9">5</text>
<text x="285" y="199.9">6</text>
</g>
<g font-size="1.8" fill="#006464">
<text x="44.3" y="28.8">1K</text>
<text x="54" y="29.6">PC817</text>
<text x="55.8" y="27.1">U3</text>
<text x="65.3" y="26.3">+5V</text>
<text x="137.1" y="28.3">U5</text>
<text x="146.6" y="27.5">+5V</text>
<text x="217.1" y="28.3">U7</text>
<text x="226.6" y="27.5">+5V</text>
<text x="44.3" y="31.3">R1</text>
<text x="125.6" y="32.6">R5</text>
<text x="125.6" y="30.1">1K</text>
<text x="135.2" y="30.9">PC817</text>
<text x="205.6" y="32.6">R9</text>
<text x="205.6" y="30.1">1K</text>
<text x="215.3" y="30.9">PC817</text>
<text x="71.1" y="39">R2</text>
<text x="71.1" y="41.5">1K</text>
<text x="152.4" y="40.2">R7</text>
<text x="232.4" y="40.2">R11</text>
<text x="46.2" y="44.8">GND</text>
<text x="127.5" y="46.1">GND</text>
<text x="152.4" y="42.8">1K</text>
<text x="207.5" y="46.1">GND</text>
<text x="232.4" y="42.8">1K</text>
<text x="65.3" y="48.6">GND</text>
<text x="146.6" y="49.9">GND</text>
<text x="226.6" y="49.9">GND</text>
<text x="44.3" y="59.3">R3</text>
<text x="44.3" y="56.7">1K</text>
<text x="54" y="57.6">PC817</text>
<text x="55.8" y="55">U4</text>
<text x="65.3" y="54.2">+5V</text>
<text x="125.6" y="58">1K</text>
<text x="135.2" y="58.8">PC817</text>
<text x="137.1" y="56.3">U6</text>
<text x="146.6" y="55.5">+5V</text>
<text x="205.6" y="58">1K</text>
<text x="215.3" y="58.8">PC817</text>
<text x="217.1" y="56.3">U8</text>
<text x="226.6" y="55.5">+5V</text>
<text x="125.6" y="60.6">R6</text>
<text x="204.4" y="60.6">R10</text>
<text x="71.1" y="66.9">R4</text>
<text x="71.1" y="69.4">1K</text>
<text x="152.4" y="68.2">R8</text>
<text x="152.4" y="70.7">1K</text>
<text x="232.4" y="70.7">1K</text>
<text x="232.4" y="68.2">R12</text>
<text x="46.2" y="72.7">GND</text>
<text x="65.3" y="76.5">GND</text>
<text x="127.5" y="74">GND</text>
<text x="146.6" y="77.8">GND</text>
<text x="207.5" y="74">GND</text>
<text x="226.6" y="77.8">GND</text>
<text x="171.8" y="89.8">RASPBERRY_PI_4B_4GB</text>
<text x="182.8" y="87.2">U1</text>
<text x="206.2" y="89.8">+5V</text>
<text x="54.6" y="99.9">J1</text>
<text x="54.6" y="102.5">Connector</text>
<text x="65.3" y="102.5">1</text>
<text x="105.9" y="102.5">+5V</text>
<text x="113.5" y="102.5">+5V</text>
<text x="117.8" y="105">U2</text>
<text x="117.8" y="107.5">MCP3008</text>
<text x="98.8" y="112.6">CH0</text>
<text x="116.4" y="113.8" transform="rotate(-90 116.4 113.8)">Vdd</text>
<text x="98.8" y="115.2">CH1</text>
<text x="98.8" y="117.7">CH2</text>
<text x="108.8" y="114.1" transform="rotate(-90 108.8 114.1)">Vref</text>
<text x="118.4" y="117.7">CLK</text>
<text x="243.8" y="119">220</text>
<text x="243.8" y="116.4">R14</text>
<text x="256.6" y="116.4">R15</text>
<text x="256.6" y="119">220</text>
<text x="269.3" y="116.4">R13</text>
<text x="269.3" y="119">220</text>
<text x="98.8" y="120.2">CH3</text>
<text x="98.8" y="122.8">CH4</text>
<text x="98.8" y="125.3">CH5</text>
<text x="113" y="125.3">~{CS}/SHDN</text>
<text x="117.7" y="120.2">Dout</text>
<text x="118.9" y="122.8">Din</text>
<text x="55.9" y="126.6">J2</text>
<text x="55.9" y="129.1">Connector</text>
<text x="66.6" y="129.1">2</text>
<text x="98.8" y="127.9">CH6</text>
<text x="98.8" y="130.4">CH7</text>
<text x="108.8" y="131.1" transform="rotate(-90 108.8 131.1)">AGND</text>
<text x="116.4" y="131.1" transform="rotate(-90 116.4 131.1)">DGND</text>
<text x="243.8" y="128.2">D2</text>
<text x="243.8" y="130.7">LED</text>
<text x="256.6" y="128.2">D3</text>
<text x="256.6" y="130.7">LED</text>
<text x="269.3" y="128.2">D1</text>
<text x="269.3" y="130.7">LED</text>
<text x="109.7" y="140.6">GND</text>
<text x="238" y="138">GND</text>
<text x="250.7" y="138">GND</text>
<text x="263.4" y="138">GND</text>
<text x="54.6" y="148.2">J3</text>
<text x="54.6" y="150.7">Conn_01x06_Socket</text>
<text x="213.4" y="152">GND</text>
</g>
<g font-size="1.8" fill="#a90000">
<text x="50.1" y="32.8">1</text>
<text x="62.8" y="32.8">4</text>
<text x="131.4" y="34">1</text>
<text x="144.1" y="34">4</text>
<text x="211.4" y="34">1</text>
<text x="224.1" y="34">4</text>
<text x="50.1" y="37.8">2</text>
<text x="62.8" y="37.8">3</text>
<text x="131.4" y="39.1">2</text>
<text x="144.1" y="39.1">3</text>
<text x="211.4" y="39.1">2</text>
<text x="224.1" y="39.1">3</text>
<text x="50.1" y="60.7">1</text>
<text x="50.1" y="65.8">2</text>
<text x="62.8" y="65.8">3</text>
<text x="62.8" y="60.7">4</text>
<text x="131.4" y="62">1</text>
<text x="144.1" y="62">4</text>
<text x="211.4" y="62">1</text>
<text x="224.1" y="62">4</text>
<text x="131.4" y="67.1">2</text>
<text x="144.1" y="67.1">3</text>
<text x="211.4" y="67.1">2</text>
<text x="224.1" y="67.1">3</text>
<text x="49.5" y="93.7">1</text>
<text x="49.5" y="96.3">2</text>
<text x="49.5" y="98.8">3</text>
<text x="49.5" y="101.3">4</text>
<text x="49.5" y="103.9">5</text>
<text x="49.5" y="106.4">6</text>
<text x="95.8" y="111.5">1</text>
<text x="107.7" y="109.3" transform="rotate(-90 107.7 109.3)">15</text>
<text x="115.3" y="109.3" transform="rotate(-90 115.3 109.3)">16</text>
<text x="95.8" y="114">2</text>
<text x="95.8" y="116.6">3</text>
<text x="95.8" y="119.1">4</text>
<text x="123.1" y="119.1">12</text>
<text x="123.1" y="116.6">13</text>
<text x="50.7" y="120.4">1</text>
<text x="50.7" y="122.9">2</text>
<text x="50.7" y="125.5">3</text>
<text x="95.8" y="121.7">5</text>
<text x="95.8" y="124.2">6</text>
<text x="123.1" y="124.2">10</text>
<text x="123.1" y="121.7">11</text>
<text x="50.7" y="128">4</text>
<text x="50.7" y="130.6">5</text>
<text x="95.8" y="126.7">7</text>
<text x="95.8" y="129.3">8</text>
<text x="50.7" y="133.1">6</text>
<text x="107.7" y="134.7" transform="rotate(-90 107.7 134.7)">14</text>
<text x="115.3" y="134.1" transform="rotate(-90 115.3 134.1)">9</text>
<text x="49.5" y="142">1</text>
<text x="49.5" y="144.5">2</text>
<text x="49.5" y="147.1">3</text>
<text x="49.5" y="149.6">4</text>
<text x="49.5" y="152.1">5</text>
<text x="49.5" y="154.7">6</text>
</g>
<g font-size="1.4" fill="#006464">
<text x="200.1" y="94.7">5V</text>
<text x="163.6" y="99.8">GPIO2/SDA1</text>
<text x="199.1" y="97.3">3V3</text>
<text x="163.6" y="102.3">GPIO3/SCL1</text>
<text x="163.6" y="104.9">GPIO4/GPIO_GCKL</text>
<text x="191.4" y="107.4">GPIO15/RXD0</text>
<text x="191.6" y="104.9">GPIO14/TXD0</text>
<text x="163.6" y="110">GPIO17/GPIO_GEN0</text>
<text x="163.6" y="112.5">GPIO27/GPIO_GEN2</text>
<text x="197.4" y="112.5">GPIO5</text>
<text x="163.6" y="115">GPIO18/GPIO_GEN1</text>
<text x="163.6" y="117.6">GPIO22/GPIO_GEN3</text>
<text x="196.4" y="117.6">GPIO12</text>
<text x="197.4" y="115">GPIO6</text>
<text x="163.6" y="120.1">GPIO23/GPIO_GEN4</text>
<text x="163.6" y="122.7">GPIO24/GPIO_GEN5</text>
<text x="163.6" y="125.2">GPIO25/GPIO_GEN6</text>
<text x="196.4" y="120.1">GPIO13</text>
<text x="196.4" y="125.2">GPIO19</text>
<text x="196.4" y="122.7">GPIO16</text>
<text x="163.6" y="130.3">GPIO8/~{SPI_CE0}</text>
<text x="196.4" y="127.7">GPIO20</text>
<text x="196.4" y="130.3">GPIO21</text>
<text x="163.6" y="137.9">GPIO10/SPI_MOSI</text>
<text x="163.6" y="135.4">GPIO11/SPI_SCLK</text>
<text x="163.6" y="132.8">GPIO7/~{SPI_CE1}</text>
<text x="196.4" y="132.8">GPIO26</text>
<text x="198.2" y="137.9">TR00</text>
<text x="163.6" y="140.4">GPIO9/SPI_MISO</text>
<text x="198.2" y="140.4">TR01</text>
<text x="198.2" y="143">TR02</text>
<text x="163.6" y="145.5">ID_SD</text>
<text x="163.6" y="148.1">ID_SC</text>
<text x="198.2" y="145.5">TR03</text>
<text x="196.7" y="150.6">SHIELD</text>
<text x="198.8" y="153.1">GND</text>
</g>
<g font-size="1.4" fill="#a90000">
<text x="205.1" y="93.7">2</text>
<text x="159.4" y="98.8">3</text>
<text x="159.4" y="101.3">5</text>
<text x="204.6" y="96.3">17</text>
<text x="205.1" y="96.3">1</text>
<text x="159.4" y="103.9">7</text>
<text x="204.6" y="106.4">10</text>
<text x="205.1" y="103.9">8</text>
<text x="158.9" y="109">11</text>
<text x="158.9" y="111.5">13</text>
<text x="204.6" y="111.5">29</text>
<text x="158.9" y="114">12</text>
<text x="158.9" y="116.6">15</text>
<text x="158.9" y="119.1">16</text>
<text x="204.6" y="114">31</text>
<text x="204.6" y="116.6">32</text>
<text x="204.6" y="119.1">33</text>
<text x="158.9" y="121.7">18</text>
<text x="158.9" y="124.2">22</text>
<text x="204.6" y="124.2">35</text>
<text x="204.6" y="121.7">36</text>
<text x="158.9" y="129.3">24</text>
<text x="158.9" y="131.8">26</text>
<text x="204.6" y="131.8">37</text>
<text x="204.6" y="126.7">38</text>
<text x="204.6" y="129.3">40</text>
<text x="158.9" y="136.9">19</text>
<text x="158.9" y="134.4">23</text>
<text x="204.6" y="136.9">42</text>
<text x="158.9" y="139.4">21</text>
<text x="204.6" y="139.4">41</text>
<text x="204.6" y="142">44</text>
<text x="158.9" y="144.5">27</text>
<text x="158.9" y="147.1">28</text>
<text x="204.6" y="144.5">43</text>
<text x="204.6" y="149.6">S1</text>
<text x="205.6" y="149.6">2</text>
<text x="204.6" y="152.1">14</text>
<text x="205.1" y="152.1">9</text>
</g>
</svg>
